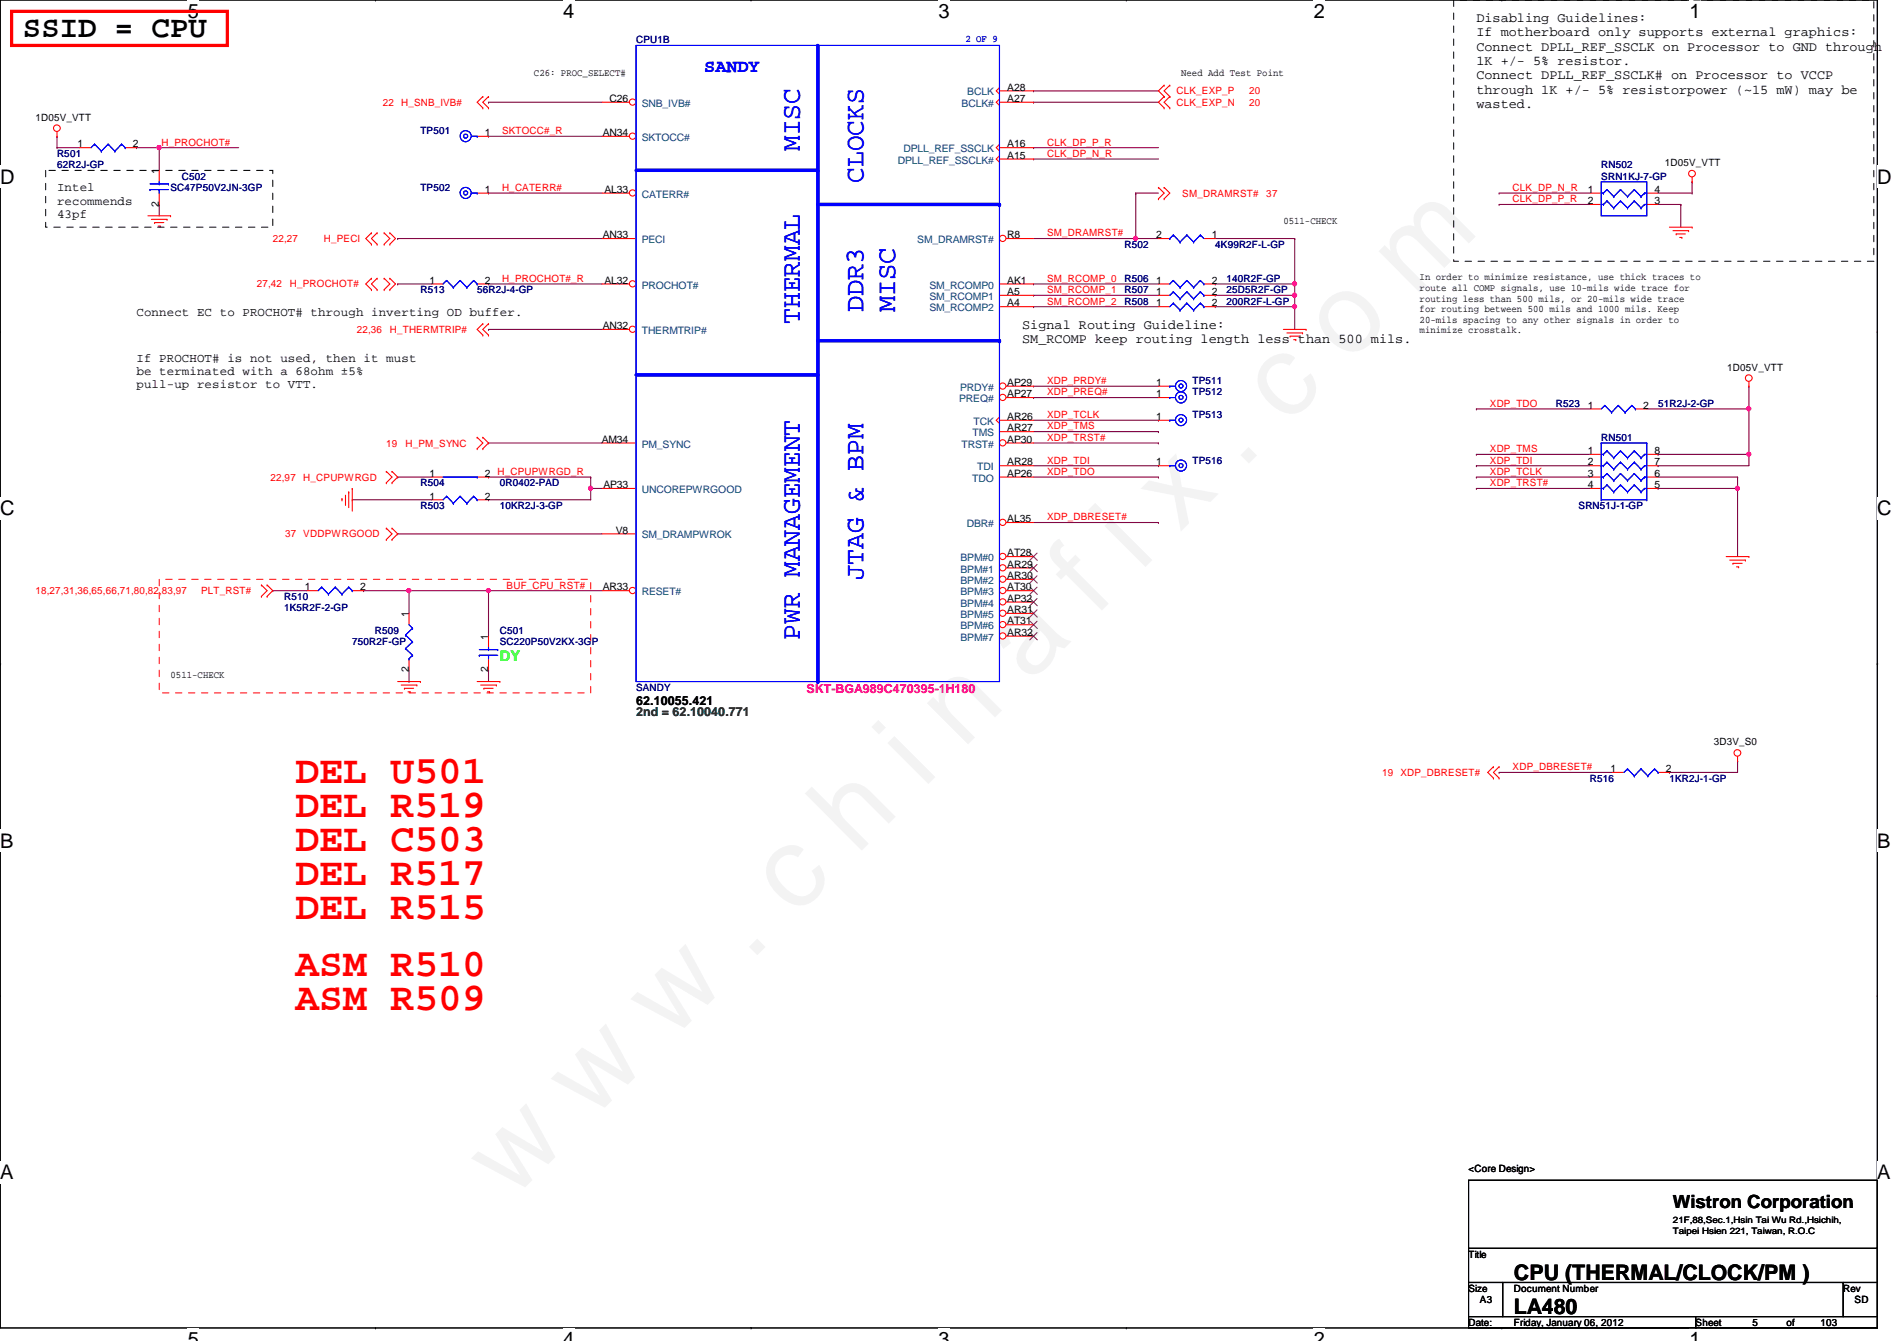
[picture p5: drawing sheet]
<svg xmlns="http://www.w3.org/2000/svg" width="297mm" height="210mm" viewBox="0 0 297 210" stroke-linecap="round" stroke-linejoin="round" font-family="sans-serif">
<path d="M0 0h294v207.9h-294z" fill="none" stroke="#000" stroke-width=".17"/>
<g fill="#fff">
<path d="M29.4 0h1.8v3.5h-1.8z"/>
<path d="M29.4 207.9h1.8v2h-1.8z"/>
</g>
<path d="M58.8 0h.1M58.8 207.9h.1" fill="none" stroke="#000" stroke-width=".17"/>
<g fill="#fff">
<path d="M88.2 0h1.7v3.5h-1.7z"/>
<path d="M88.2 207.9h1.7v2h-1.7z"/>
</g>
<path d="M117.6 0h.1M117.6 207.9h.1" fill="none" stroke="#000" stroke-width=".17"/>
<g fill="#fff">
<path d="M147 0h1.7v3.5h-1.7z"/>
<path d="M147 207.9h1.7v2h-1.7z"/>
</g>
<path d="M176.4 0h.1M176.4 207.9h.1" fill="none" stroke="#000" stroke-width=".17"/>
<g fill="#fff">
<path d="M205.7 0h1.8v3.5h-1.8z"/>
<path d="M205.7 207.9h1.8v2h-1.8z"/>
</g>
<path d="M235.2 0h.1M235.2 207.9h.1" fill="none" stroke="#000" stroke-width=".17"/>
<g fill="#fff">
<path d="M264.5 0h1.8v3.5h-1.8z"/>
<path d="M264.5 207.9h1.8v2h-1.8z"/>
<path d="M0 26h2.3v3.4h-2.3z"/>
<path d="M294 26h2.2v3.4h-2.2z"/>
<path d="M0 77.9h2.3v3.5h-2.3z"/>
<path d="M294 77.9h2.2v3.5h-2.2z"/>
</g>
<path d="M0 51.9h.1M294 51.9h.1" fill="none" stroke="#000" stroke-width=".17"/>
<g fill="#fff">
<path d="M0 129.9h2.1v3.4h-2.1z"/>
<path d="M294 129.9h2v3.4h-2z"/>
</g>
<path d="M0 103.9h.1M294 103.9h.1" fill="none" stroke="#000" stroke-width=".17"/>
<path d="M0 103.9h.1M294 103.9h.1" fill="none" stroke="#000" stroke-width=".16"/>
<g fill="#fff">
<path d="M0 181.8h2.1v3.5h-2.1z"/>
<path d="M294 181.8h2v3.5h-2z"/>
</g>
<path d="M0 155.9h.1M294 155.9h.1" fill="none" stroke="#000" stroke-width=".17"/>
<g fill="none" stroke="#800040" stroke-width=".17">
<path d="M76.5 16h.1M76.5 16h17.8M161.8 14.2h.1M161.8 16h.1M161.8 16h19.6M161.8 14.2h19.6M62.3 37.3h.1M62.3 37.3h32M76.5 21.3h.1M76.5 21.3h17.8M62.3 44.4h.1M62.3 44.4h5.3"/>
<path d="M62.3 74.7h.1M62.3 74.7h5.3M231.2 76.5h17.8M272.1 76.5h.1M272.1 76.5v10.6"/>
</g>
<circle cx="272" cy="76.4" r=".32" fill="#f0f"/>
<circle cx="272" cy="76.4" r=".32" fill="none" stroke="#f0f" stroke-width=".17"/>
<g fill="none" stroke="#800040" stroke-width=".17">
<path d="M8.9 23.1h.1M8.9 21.3h.1M8.9 23.1h3.6M8.9 21.3v1.8M24.9 23.1h.1M24.9 32h.1M24.9 23.1h12.5M24.9 23.1v3.6M24.9 32v1.8M161.8 23.1h.1M161.8 23.1h19.6M42.7 92.5h.1"/>
<path d="M42.7 92.5h5.3M56.9 92.5h.1M56.9 92.5h7.1M62.3 83.6h.1M62.3 83.6h32M64 92.5h.1M64 92.5v3.5M272.1 119.1h.1M272.1 119.1v1.8h-10.7M234.7 120.9h17.8M261.4 120.9h.1"/>
</g>
<circle cx="24.9" cy="23.1" r=".32" fill="#f0f"/>
<circle cx="24.9" cy="23.1" r=".32" fill="none" stroke="#f0f" stroke-width=".17"/>
<path d="M21.4 23.1h.1M21.4 23.1h3.5M55.2 78.2h.1M55.2 78.2h12.4M64 92.5h.1M64 92.5h12.5" fill="none" stroke="#800040" stroke-width=".17"/>
<circle cx="64" cy="92.4" r=".32" fill="#f0f"/>
<circle cx="64" cy="92.4" r=".32" fill="none" stroke="#f0f" stroke-width=".17"/>
<path d="M259.6 71.1h.1M259.6 71.1h14.3" fill="none" stroke="#800040" stroke-width=".17"/>
<circle cx="273.8" cy="71.1" r=".32" fill="#f0f"/>
<circle cx="273.8" cy="71.1" r=".32" fill="none" stroke="#f0f" stroke-width=".17"/>
<g fill="none" stroke="#800040" stroke-width=".17">
<path d="M234.7 30.2h14.3M234.7 32h14.3M259.6 30.2h5.4M259.6 32h3.6M263.2 32h.1M263.2 32v3.6M265 28.4h.1M265 30.2h.1M265 28.4v1.8M273.9 64h.1M273.9 64v7.1M64 106.7h.1"/>
<path d="M64 104.9v1.8"/>
</g>
<circle cx="273.8" cy="64" r=".32" fill="#f0f"/>
<circle cx="273.8" cy="64" r=".32" fill="none" stroke="#f0f" stroke-width=".17"/>
<g fill="none" stroke="#800040" stroke-width=".17">
<path d="M231.2 72.9h17.8M231.2 64h17.8M231.2 71.1h17.8M231.2 74.7h17.8M257.8 64h16.1M259.6 72.9h.1M259.6 76.5h.1M259.6 76.5h12.5M259.6 74.7h12.5M272.1 74.7h.1M272.1 76.5h.1M272.1 74.7v1.8"/>
<path d="M273.9 71.1h.1M273.9 64h.1M273.9 60.5h.1M273.9 71.1v1.8h-14.3M273.9 60.5v3.5"/>
</g>
<g fill="none" stroke="#f00" stroke-width=".17">
<path d="M75.6 15.1h.1M75.6 16.9h.1M75.6 15.1l-.9 .9 .9 .9M76.5 15.1h.1M76.5 16.9h.1M76.5 15.1l-.9 .9 .9 .9M156.5 15.5l-.5 .5 .5 .5M156.5 16h5.3M156.5 13.7l-.5 .5 .5 .5M156.5 14.2h5.3M182.3 13.3h.1M182.3 15.1h.1"/>
<path d="M182.3 16.9h.1M182.3 13.3l-.9 .9 .9 .9M182.3 15.1l-.9 .9 .9 .9M183.2 15.1h.1M183.2 13.3h.1M183.2 16.9h.1M183.2 13.3l-.9 .9 .9 .9M183.2 15.1l-.9 .9 .9 .9M8.9 21.3h.1M8.9 20.6v.7M12.5 23.1h1.8M19.6 23.1h1.8"/>
<path d="M23.2 33.8h3.5M23.7 34.3h2.5M24.2 34.8h.1M24.2 34.8h1.5M24.8 35.4h.3M25.1 35.4h.1M26.2 34.3h.1M26.7 33.8h.1M58.2 38.2h.1M58.2 36.4h.1M58.2 36.4l-.9 .9 .9 .9M59.1 36.4h.1"/>
<path d="M59.1 38.2h.1M59.1 36.4l-.9 .9 .9 .9M60.2 38.2h.1M60.2 36.4h.1M60.2 36.4l.8 .9-.8 .9M61 38.2h.1M61 36.4h.1M61 36.4l.9 .9-.9 .9M156.5 23.1h5.3M156.5 22.6l-.5 .5 .5 .5M249 30.2h1.7M249 32h1.7"/>
<path d="M257.8 30.2h1.8M257.8 32h1.8M261.4 35.6h3.6M262 36.1h2.4M262.5 36.6h.1M262.5 36.6h1.4M263 37.2h.4M263.4 37.2h.1M264.4 36.1h.1M265 35.6h.1M265 28.4h.1M265 27.7v.7"/>
<path d="M58.2 45.3h.1M58.2 43.6h.1M58.2 43.6l-.9 .8 .9 .9M59.1 43.6h.1M59.1 45.3h.1M59.1 43.6l-.9 .8 .9 .9M60.2 45.3h.1M60.2 43.6h.1M60.2 43.6l.8 .8-.8 .9M61 45.3h.1M61 43.6h.1M61 43.6l.9 .8-.9 .9"/>
<path d="M273.9 59.7v.8M53.5 78.1h.1M53.5 78.1v.3M54.1 79h.1M54.1 77.5v1.5M54.6 77h.1M54.6 77v2.5M55.2 76.5h.1M55.2 76.5v3.5M60.5 75.6h.1M60.5 73.8h.1M60.5 73.8l.9 .9-.9 .9"/>
<path d="M61.4 73.8h.1M61.4 75.6h.1M61.4 73.8l.9 .9-.9 .9M273.9 60.5h.1M40.9 93.3h.1M40.9 91.6h.1M40.9 91.6l.9 .9-.9 .8M41.8 91.6h.1M41.8 93.3h.1M41.8 91.6l.9 .9-.9 .8M60.5 84.5h.1M60.5 82.7h.1"/>
<path d="M60.5 82.7l.9 .9-.9 .9M61.4 82.7h.1M61.4 84.5h.1M61.4 82.7l.9 .9-.9 .9M270.3 87.1h3.6M270.8 87.7h2.5M271.4 88.2h.1M271.4 88.2h1.4M271.9 88.7h.3M272.2 88.7h.1M273.3 87.7h.1M273.9 87.1h.1"/>
<path d="M62.3 106.7h3.5M62.8 107.2h2.5M63.3 107.7h.1M63.3 107.7h1.5M63.9 108.3h.3M64.2 108.3h.1M65.3 107.2h.1M65.8 106.7h.1M272.1 119.1h.1M272.1 118.4v.7M252.5 120.9h1.8M259.6 120.9h1.8"/>
<circle cx="8.9" cy="20.1" r=".52"/>
<circle cx="264.9" cy="27.2" r=".52"/>
<circle cx="273.8" cy="59.2" r=".52"/>
<circle cx="272.1" cy="117.9" r=".52"/>
</g>
<path d="M230 184.7h64v10.7h-64zM230 195.4h64v5.3h-64zM230 200.7h5.3v5.4h-5.3zM230 206.1h35.5v1.8h-35.5zM235.3 200.7h53.3v5.4h-53.3zM265.5 206.1h28.5v1.8h-28.5zM288.6 200.7h5.4v5.4h-5.4z" fill="none" stroke="#000" stroke-width=".17"/>
<path d="M1.8 1.8h33.8v5.3h-33.8z" fill="none" stroke="#f00" stroke-width=".51"/>
<path d="M227.6 0h65.8v40.9h-65.8zM7.2 26.7h35.5v8.9h-35.5z" fill="none" stroke="#000" stroke-width=".16" stroke-dasharray="1 1 1 1 1 1 1 1"/>
<path d="M24.9 90.7h67.6v17.8h-67.6z" fill="none" stroke="#f00" stroke-width=".16" stroke-dasharray="1 1 1 1 1 1 1 1"/>
<g fill="none" stroke="#00f" stroke-width=".17">
<path d="M14.8 22.6h.1M14.8 22.6l-.5 .5M14.8 22.6l1.1 1.1M15.9 23.7h.1M16.9 22.6h.1M16.9 22.6l-1 1.1M16.9 22.6l1.1 1.1M18 23.7h.1M19 22.6h.1M19 22.6l-1 1.1M19 22.6l.6 .5M19.6 23.1h.1"/>
<path d="M250.7 28.4h7.1v5.4h-7.1zM250.7 32h.1M250.7 30.2h.4M250.7 32h.4M251.1 30.2h.1M251.1 32h.1M251.6 29.7h.1M251.6 31.5h.1M251.6 29.7l-.5 .5M251.6 29.7l1.1 1.1M251.6 31.5l1.1 1.1M251.6 31.5l-.5 .5"/>
<path d="M252.7 30.8h.1M252.7 32.6h.1M253.7 29.7h.1M253.7 31.5h.1M253.7 29.7l-1 1.1M253.7 29.7l1.1 1.1M253.7 31.5l1.1 1.1M253.7 31.5l-1 1.1M254.8 30.8h.1M254.8 32.6h.1M255.9 29.7h.1M255.9 31.5h.1"/>
<path d="M255.9 29.7l-1.1 1.1M255.9 29.7l1.1 1.1M255.9 31.5l1.1 1.1M255.9 31.5l-1.1 1.1M257 30.8h.1M257 32.6h.1M257.5 30.2h.1M257.5 32h.1M257.5 30.2h.3M257.5 30.2l-.5 .6M257.5 32h.3M257.5 32l-.5 .6"/>
<path d="M257.8 30.2h.1M254.8 120.4h.1M254.8 120.4l-.5 .5M254.8 120.4l1.1 1.1M255.9 121.5h.1M257 120.4h.1M257 120.4l-1.1 1.1M257 120.4l1 1.1M258 121.5h.1M259.1 120.4h.1M259.1 120.4l-1.1 1.1M259.1 120.4l.5 .5"/>
<path d="M259.6 120.9h.1"/>
</g>
<circle cx="99.1" cy="21.3" r=".5" fill="#fff"/>
<g fill="none" stroke="#f00" stroke-width=".17">
<path d="M94.3 21.3h4.2"/>
<circle cx="99.1" cy="21.3" r=".5"/>
</g>
<circle cx="99.1" cy="16" r=".5" fill="#fff"/>
<g fill="none" stroke="#f00" stroke-width=".17">
<path d="M94.3 16h4.2M24.9 26.7v1.7M24.9 30.2v1.8M74.7 21.3h1.8M249 64h1.7M249 71.1h1.7M249 72.9h1.7M249 74.7h1.7M249 76.5h1.7M256.1 64h1.7M257.8 71.1h1.8M257.8 72.9h1.8"/>
<path d="M257.8 74.7h1.8M257.8 76.5h1.8M48 92.5h1.8M55.2 92.5h1.7M64 96v1.8M64 103.1v1.8"/>
<circle cx="99.1" cy="16" r=".5"/>
</g>
<g fill="none" stroke="#00f" stroke-width=".17">
<path d="M99.6 7.1h56.9v99.6h-56.9zM23.5 29.7h.1M23.5 28.8h2.9M23.5 29.7h2.9M24.9 28.8h.1M24.9 29.7h.1M24.9 28.4v.4M24.9 29.7v.5M26.4 28.8h.1M73.8 21.3h.9M74.7 21.3h.1M250.7 72.9h.1"/>
<path d="M250.7 76.5h.1M250.7 69.3h.1M250.7 78.2h.1M250.7 71.1h.4M250.7 72.9h.4M250.7 74.7h.4M250.7 76.5h.4M250.7 78.2h7.1M250.7 69.3h7.1M250.7 69.3v8.9M251.1 71.1h.1M251.1 72.9h.1"/>
<path d="M251.1 74.7h.1M251.1 76.5h.1M251.3 63.5h.1M251.3 63.5l-.6 .5M251.3 63.5l1 1.1M251.6 70.6h.1M251.6 72.3h.1M251.6 74.1h.1M251.6 75.9h.1M251.6 70.6l-.5 .5M251.6 70.6l1.1 1.1M251.6 72.3l1.1 1.1"/>
<path d="M251.6 72.3l-.5 .6M251.6 74.1l-.5 .6M251.6 74.1l1.1 1.1M251.6 75.9l1.1 1.1M251.6 75.9l-.5 .6M252.3 64.6h.1M252.7 71.7h.1M252.7 73.4h.1M252.7 75.2h.1M252.7 77h.1M253.4 63.5h.1M253.4 63.5l-1.1 1.1"/>
<path d="M253.4 63.5l1.1 1.1M253.7 70.6h.1M253.7 72.3h.1M253.7 74.1h.1M253.7 75.9h.1M253.7 70.6l-1 1.1M253.7 70.6l1.1 1.1M253.7 72.3l1.1 1.1M253.7 72.3l-1 1.1M253.7 74.1l-1 1.1M253.7 74.1l1.1 1.1M253.7 75.9l1.1 1.1"/>
<path d="M253.7 75.9l-1 1.1M254.5 64.6h.1M254.8 71.7h.1M254.8 73.4h.1M254.8 75.2h.1M254.8 77h.1M255.5 63.5h.1M255.5 63.5l-1 1.1M255.5 63.5l.6 .5M255.9 70.6h.1M255.9 72.3h.1M255.9 74.1h.1"/>
<path d="M255.9 75.9h.1M255.9 70.6l-1.1 1.1M255.9 70.6l1.1 1.1M255.9 72.3l1.1 1.1M255.9 72.3l-1.1 1.1M255.9 74.1l-1.1 1.1M255.9 74.1l1.1 1.1M255.9 75.9l1.1 1.1M255.9 75.9l-1.1 1.1M256.1 64h.1M257 71.7h.1M257 73.4h.1"/>
<path d="M257 75.2h.1M257 77h.1M257.5 71.1h.1M257.5 72.9h.1M257.5 74.7h.1M257.5 76.5h.1M257.5 71.1h.3M257.5 71.1l-.5 .6M257.5 72.9h.3M257.5 72.9l-.5 .5M257.5 74.7h.3M257.5 74.7l-.5 .5"/>
<path d="M257.5 76.5h.3M257.5 76.5l-.5 .5M257.8 71.1h.1M257.8 74.7h.1M257.8 78.2h.1M257.8 69.3h.1M257.8 69.3v8.9M50.4 91.9h.1M50.4 91.9l-.6 .6M50.4 91.9l1 1.1M51.4 93h.1M52.5 91.9h.1"/>
<path d="M52.5 91.9l-1.1 1.1M52.5 91.9l1 1.1M53.5 93h.1M54.6 91.9h.1M54.6 91.9l-1.1 1.1M54.6 91.9l.6 .6M55.2 92.5h.1M63.5 99.4h.1M63.5 99.4l1.1 1.1M64 97.8l.6 .5M64.6 98.3h.1M64.6 98.3l-1.1 1.1"/>
<path d="M63.5 101.5h.1M63.5 101.5l1.1 1.1M64 103.1h.1M64.6 100.5h.1M64.6 102.6h.1M64.6 100.5l-1.1 1M64.6 102.6l-.6 .5"/>
<circle cx="72.9" cy="21.3" r=".32"/>
<circle cx="72.9" cy="21.3" r=".87"/>
</g>
<path d="M128.1 7.1v99.6M99.6 26.7h28.5M128.1 32h28.4M99.6 58.7h28.5M128.1 53.3h28.4" fill="none" stroke="#00f" stroke-width=".51"/>
<circle cx="272" cy="76.4" r=".32" fill="#f0f"/>
<circle cx="272" cy="76.4" r=".32" fill="none" stroke="#f0f" stroke-width=".17"/>
<circle cx="24.9" cy="23.1" r=".32" fill="#f0f"/>
<circle cx="24.9" cy="23.1" r=".32" fill="none" stroke="#f0f" stroke-width=".17"/>
<circle cx="64" cy="92.4" r=".32" fill="#f0f"/>
<circle cx="64" cy="92.4" r=".32" fill="none" stroke="#f0f" stroke-width=".17"/>
<circle cx="273.8" cy="71.1" r=".32" fill="#f0f"/>
<circle cx="273.8" cy="71.1" r=".32" fill="none" stroke="#f0f" stroke-width=".17"/>
<circle cx="273.8" cy="64" r=".32" fill="#f0f"/>
<circle cx="273.8" cy="64" r=".32" fill="none" stroke="#f0f" stroke-width=".17"/>
<text font-size="17.6" fill="#f0f" x="80.1" y="188" transform="rotate(-45 80.1 188)">w w w . c h i n a f i x . c o m</text>
<g font-size="6.2" fill="#f00">
<text x="46.3" y="122.6">DEL U501</text>
<text x="46.3" y="127.9">DEL R519</text>
<text x="46.3" y="133.2">DEL C503</text>
<text x="46.3" y="138.6">DEL R517</text>
<text x="46.3" y="143.9">DEL R515</text>
<text x="46.3" y="152.8">ASM R510</text>
<text x="46.3" y="158.1">ASM R509</text>
</g>
<text font-size="4.8" x="3.6" y="5.8">SSID = CPU</text>
<g font-size="4.2" fill="#00f">
<text x="125.3" y="23.7" transform="rotate(-90 125.3 23.7)">MISC</text>
<text x="135.2" y="28.6" transform="rotate(-90 135.2 28.6)">CLOCKS</text>
<text x="125.3" y="50.7" transform="rotate(-90 125.3 50.7)">THERMAL</text>
<text x="135.2" y="48.9" transform="rotate(-90 135.2 48.9)">DDR3</text>
<text x="140.2" y="48.9" transform="rotate(-90 140.2 48.9)">MISC</text>
<text x="135.2" y="90.8" transform="rotate(-90 135.2 90.8)">JTAG &amp; BPM</text>
<text x="125.3" y="100.1" transform="rotate(-90 125.3 100.1)">PWR MANAGEMENT</text>
</g>
<g font-size="3.3">
<text x="237.1" y="200.3">CPU (THERMAL/CLOCK/PM )</text>
<text x="237.1" y="205.7">LA480</text>
</g>
<g font-size="3.1">
<text x="29.4" y="2.8">5</text>
<text x="88.2" y="2.8">4</text>
<text x="147" y="2.8">3</text>
<text x="205.7" y="2.8">2</text>
<text x="264.5" y="2.8">1</text>
<text x="0" y="28.7">D</text>
<text x="294" y="28.7">D</text>
<text x="0" y="80.7">C</text>
<text x="294" y="80.7">C</text>
<text x="0" y="132.7">B</text>
<text x="294" y="132.7">B</text>
<text x="0" y="184.6">A</text>
<text x="294" y="184.6">A</text>
<text x="29.4" y="210.7">5</text>
<text x="88.2" y="210.7">4</text>
<text x="147" y="210.7">3</text>
<text x="205.7" y="210.7">2</text>
<text x="264.5" y="210.7">1</text>
</g>
<text font-size="2.8" fill="#00f" x="110.3" y="11.3">SANDY</text>
<text font-size="2.8" x="262" y="189.1">Wistron Corporation</text>
<text font-size="2.3" fill="#0f0" x="78.3" y="103.5">DY</text>
<g font-size="2.1">
<text x="231.2" y="3.4">Disabling Guidelines:</text>
<text x="231.2" y="5.7">If motherboard only supports external graphics:</text>
<text x="231.2" y="7.9">Connect DPLL_REF_SSCLK on Processor to GND through</text>
<text x="231.2" y="10.2">1K +/- 5% resistor.</text>
<text x="231.2" y="12.4">Connect DPLL_REF_SSCLK# on Processor to VCCP</text>
<text x="231.2" y="14.6">through 1K +/- 5% resistorpower (~15 mW) may be</text>
<text x="231.2" y="16.9">wasted.</text>
<text x="160.1" y="51.4">Signal Routing Guideline:</text>
<text x="160.1" y="53.7">SM_RCOMP keep routing length less than 500 mils.</text>
</g>
<g font-size="1.9">
<text x="8.9" y="30">Intel</text>
<text x="8.9" y="32">recommends</text>
<text x="8.9" y="34.1">43pf</text>
<text x="21.4" y="49.5">Connect EC to PROCHOT# through inverting OD buffer.</text>
<text x="21.4" y="56.6">If PROCHOT# is not used, then it must</text>
<text x="21.4" y="58.7">be terminated with a 68ohm ±5%</text>
<text x="21.4" y="60.8">pull-up resistor to VTT.</text>
<text x="99.6" y="110.3">62.10055.421</text>
</g>
<text font-size="1.9" fill="#008000" x="99.6" y="112.1">2nd = 62.10040.771</text>
<text font-size="1.9" fill="#f0f" x="126.3" y="108.5">SKT-BGA989C470395-1H180</text>
<g font-size="1.6">
<text x="83.6" y="11.9">C26: PROC_SELECT#</text>
<text x="185" y="11.9">Need Add Test Point</text>
<text x="95.5" y="16">C26</text>
<text x="157.7" y="16">A27</text>
<text x="157.7" y="14.2">A28</text>
<text x="5.5" y="18.9">1D05V_VTT</text>
<text x="12.1" y="23.1">1</text>
<text x="20.8" y="23.1">2</text>
<text x="75.9" y="21.3">1</text>
<text x="94.4" y="21.3">AN34</text>
<text x="157.7" y="23.1">A16</text>
<text x="24.9" y="27.2" transform="rotate(-90 24.9 27.2)">1</text>
<text x="157.7" y="24.8">A15</text>
<text x="260.7" y="26">1D05V_VTT</text>
<text x="24.9" y="32.3" transform="rotate(-90 24.9 32.3)">2</text>
<text x="75.9" y="30.2">1</text>
<text x="94.7" y="30.2">AL33</text>
<text x="201" y="35">0511-CHECK</text>
<text x="248.6" y="30.2">1</text>
<text x="248.6" y="32">2</text>
<text x="259.1" y="32">3</text>
<text x="259.1" y="30.2">4</text>
<text x="94.4" y="37.3">AN33</text>
<text x="157.7" y="37.3">R8</text>
<text x="181.1" y="37.3">2</text>
<text x="189.7" y="37.3">1</text>
<text x="67.3" y="44.4">1</text>
<text x="75.9" y="44.4">2</text>
<text x="94.7" y="44.4">AL32</text>
<text x="157.7" y="46.2">A5</text>
<text x="157.7" y="48">A4</text>
<text x="157.7" y="44.4">AK1</text>
<text x="181.1" y="44.4">1</text>
<text x="181.1" y="48">1</text>
<text x="181.1" y="46.2">1</text>
<text x="189.7" y="44.4">2</text>
<text x="189.7" y="48">2</text>
<text x="189.7" y="46.2">2</text>
<text x="222.3" y="43.9">In order to minimize resistance, use thick traces to</text>
<text x="222.3" y="45.6">route all COMP signals, use 10-mils wide trace for</text>
<text x="222.3" y="47.2">routing less than 500 mils, or 20-mils wide trace</text>
<text x="94.4" y="51.5">AN32</text>
<text x="222.3" y="48.9">for routing between 500 mils and 1000 mils. Keep</text>
<text x="222.3" y="50.5">20-mils spacing to any other signals in order to</text>
<text x="222.3" y="52.2">minimize crosstalk.</text>
<text x="270.5" y="58">1D05V_VTT</text>
<text x="157.7" y="60.4">AP29</text>
<text x="157.7" y="62.2">AP27</text>
<text x="157.7" y="65.7">AR26</text>
<text x="181.1" y="65.7">1</text>
<text x="181.1" y="62.2">1</text>
<text x="181.1" y="60.4">1</text>
<text x="248.6" y="64">1</text>
<text x="257.3" y="64">2</text>
<text x="94.2" y="69.3">AM34</text>
<text x="157.7" y="67.5">AR27</text>
<text x="157.7" y="69.3">AP30</text>
<text x="248.6" y="71.1">1</text>
<text x="259.1" y="71.1">8</text>
<text x="67.3" y="74.6">1</text>
<text x="75.9" y="74.6">2 H_CPUPWRGD_R</text>
<text x="94.5" y="76.4">AP33</text>
<text x="157.7" y="72.9">AR28</text>
<text x="157.7" y="74.6">AP26</text>
<text x="181.1" y="72.9">1</text>
<text x="248.6" y="72.9">2</text>
<text x="248.6" y="74.6">3</text>
<text x="248.6" y="76.4">4</text>
<text x="259.1" y="76.4">5</text>
<text x="259.1" y="74.6">6</text>
<text x="259.1" y="72.9">7</text>
<text x="67.3" y="78.2">1</text>
<text x="75.9" y="78.2">2</text>
<text x="96.4" y="83.5">V8</text>
<text x="157.7" y="81.7">AL35</text>
<text x="157.7" y="87.1">AT28</text>
<text x="157.7" y="88.9">AR29</text>
<text x="47.7" y="92.4">1</text>
<text x="56.4" y="92.4">2</text>
<text x="94.4" y="92.4">AR33</text>
<text x="157.7" y="90.6">AR30</text>
<text x="157.7" y="92.4">AT30</text>
<text x="157.7" y="94.2">AP32</text>
<text x="157.7" y="96">AR31</text>
<text x="64" y="96.6" transform="rotate(-90 64 96.6)">1</text>
<text x="76.5" y="100.1" transform="rotate(-90 76.5 100.1)">1</text>
<text x="157.7" y="97.7">AT31</text>
<text x="157.7" y="99.5">AR32</text>
<text x="26.7" y="106.1">0511-CHECK</text>
<text x="64" y="105.2" transform="rotate(-90 64 105.2)">2</text>
<text x="76.5" y="105.2" transform="rotate(-90 76.5 105.2)">2</text>
<text x="268.3" y="116.7">3D3V_S0</text>
<text x="252.2" y="120.9">1</text>
<text x="260.9" y="120.9">2</text>
<text x="230" y="183.5">&lt;Core Design&gt;</text>
<text x="230" y="196.8">Title</text>
<text x="230" y="202.2">Size</text>
<text x="231.7" y="204">A3</text>
<text x="237.1" y="202.2">Document Number</text>
<text x="288.6" y="202.2">Rev</text>
<text x="290.4" y="204">SD</text>
<text x="230" y="207.5">Date:</text>
<text x="237.1" y="207.5">Friday, January 06, 2012</text>
<text x="265.5" y="207.5">Sheet</text>
<text x="274.4" y="207.5">5</text>
<text x="279.7" y="207.5">of</text>
<text x="285.1" y="207.5">103</text>
</g>
<g font-size="1.6" fill="#000080">
<text x="99.6" y="6.8">CPU1B</text>
<text x="65.8" y="21">TP501</text>
<text x="8.9" y="24.6">R501</text>
<text x="8.9" y="26.3">62R2J-GP</text>
<text x="26.7" y="29.9">SC47P50V2JN-3GP</text>
<text x="28.5" y="28.1">C502</text>
<text x="65.8" y="29.9">TP502</text>
<text x="250.7" y="26.3">RN502</text>
<text x="250.7" y="28.1">SRN1KJ-7-GP</text>
<text x="176.1" y="38.8">R502</text>
<text x="190.3" y="38.8">4K99R2F-L-GP</text>
<text x="65.8" y="45.9">R513</text>
<text x="74.7" y="45.9">56R2J-4-GP</text>
<text x="176.1" y="44.1">R506</text>
<text x="176.1" y="47.7">R508</text>
<text x="176.1" y="45.9">R507</text>
<text x="192.1" y="44.1">140R2F-GP</text>
<text x="192.1" y="47.7">200R2F-L-GP</text>
<text x="192.1" y="45.9">25D5R2F-GP</text>
<text x="186.7" y="65.4">TP513</text>
<text x="186.7" y="61.9">TP512</text>
<text x="186.7" y="60.1">TP511</text>
<text x="243.6" y="63.7">R523</text>
<text x="259.6" y="63.7">51R2J-2-GP</text>
<text x="250.7" y="69">RN501</text>
<text x="65.8" y="76.1">R504</text>
<text x="78.3" y="76.1">0R0402-PAD</text>
<text x="186.7" y="72.6">TP516</text>
<text x="65.8" y="79.7">R503</text>
<text x="78.3" y="79.7">10KR2J-3-GP</text>
<text x="247.2" y="79.7">SRN51J-1-GP</text>
<text x="44.5" y="93.9">R510</text>
<text x="44.5" y="95.7">1K5R2F-2-GP</text>
<text x="55.2" y="101">750R2F-GP</text>
<text x="58.7" y="99.2">R509</text>
<text x="78.3" y="99.2">C501</text>
<text x="78.3" y="101">SC220P50V2KX-3GP</text>
<text x="99.6" y="108.1">SANDY</text>
<text x="249" y="122.3">R516</text>
<text x="261.4" y="122.3">1KR2J-1-GP</text>
</g>
<text font-size="1.6" fill="#00f" x="151.2" y="6.6">2 OF 9</text>
<g font-size="1.6" fill="#f00">
<text x="59.9" y="16.6">22</text>
<text x="62.8" y="16.6">H_SNB_IVB#</text>
<text x="184.2" y="14.8">CLK_EXP_P</text>
<text x="184.2" y="16.6">CLK_EXP_N</text>
<text x="195.6" y="14.8">20</text>
<text x="195.6" y="16.6">20</text>
<text x="25.3" y="22.8">H_PROCHOT#</text>
<text x="78.6" y="21">SKTOCC#_R</text>
<text x="164" y="22.8">CLK_DP_P_R</text>
<text x="78.6" y="29.9">H_CATERR#</text>
<text x="164" y="24.6">CLK_DP_N_R</text>
<text x="236.9" y="29.9">CLK_DP_N_R</text>
<text x="185.1" y="30.8">SM_DRAMRST#</text>
<text x="198.3" y="30.8">37</text>
<text x="236.9" y="31.7">CLK_DP_P_R</text>
<text x="42.7" y="37.9">22,27</text>
<text x="50.7" y="37.9">H_PECI</text>
<text x="164" y="37">SM_DRAMRST#</text>
<text x="40.2" y="45">27,42</text>
<text x="45.4" y="45">H_PROCHOT#</text>
<text x="78.6" y="44.1">H_PROCHOT#_R</text>
<text x="164" y="44.1">SM_RCOMP_0</text>
<text x="164" y="45.9">SM_RCOMP_1</text>
<text x="164" y="47.7">SM_RCOMP_2</text>
<text x="55.9" y="52.1">22,36</text>
<text x="61" y="52.1">H_THERMTRIP#</text>
<text x="164" y="61.9">XDP_PREQ#</text>
<text x="164" y="65.4">XDP_TCLK</text>
<text x="164" y="60.1">XDP_PRDY#</text>
<text x="233.3" y="63.7">XDP_TDO</text>
<text x="60.5" y="69.9">19</text>
<text x="63.5" y="69.9">H_PM_SYNC</text>
<text x="164" y="67.2">XDP_TMS</text>
<text x="164" y="69">XDP_TRST#</text>
<text x="233.3" y="70.8">XDP_TMS</text>
<text x="42.4" y="75.2">22,97</text>
<text x="47.5" y="75.2">H_CPUPWRGD</text>
<text x="164" y="72.6">XDP_TDI</text>
<text x="164" y="74.3">XDP_TDO</text>
<text x="233.3" y="76.1">XDP_TRST#</text>
<text x="233.3" y="72.6">XDP_TDI</text>
<text x="233.3" y="74.3">XDP_TCLK</text>
<text x="164" y="81.4">XDP_DBRESET#</text>
<text x="44.7" y="84.1">37 VDDPWRGOOD</text>
<text x="5.5" y="93">18,27,31,36,65,66,71,80,82,83,97</text>
<text x="31.5" y="93">PLT_RST#</text>
<text x="79.3" y="92.1">BUF_CPU_RST#</text>
<text x="216.4" y="121.5">19</text>
<text x="219.3" y="121.5">XDP_DBRESET#</text>
<text x="236.9" y="120.6">XDP_DBRESET#</text>
</g>
<g font-size="1.6" fill="#004080">
<text x="100.5" y="16.7">SNB_IVB#</text>
<text x="150.6" y="16.7">BCLK#</text>
<text x="151.5" y="14.9">BCLK</text>
<text x="100.5" y="22.1">SKTOCC#</text>
<text x="141.5" y="23.8">DPLL_REF_SSCLK</text>
<text x="140.6" y="25.6">DPLL_REF_SSCLK#</text>
<text x="100.5" y="30.9">CATERR#</text>
<text x="100.5" y="38.1">PECI</text>
<text x="143.6" y="38.1">SM_DRAMRST#</text>
<text x="100.5" y="45.2">PROCHOT#</text>
<text x="145.5" y="46.9">SM_RCOMP1</text>
<text x="145.5" y="45.2">SM_RCOMP0</text>
<text x="100.5" y="52.3">THERMTRIP#</text>
<text x="145.5" y="48.7">SM_RCOMP2</text>
<text x="150.2" y="62.9">PREQ#</text>
<text x="150.3" y="61.2">PRDY#</text>
<text x="100.5" y="70.1">PM_SYNC</text>
<text x="150.6" y="70.1">TRST#</text>
<text x="152.3" y="68.3">TMS</text>
<text x="152.4" y="66.5">TCK</text>
<text x="100.5" y="77.2">UNCOREPWRGOOD</text>
<text x="152.2" y="75.4">TDO</text>
<text x="153" y="73.6">TDI</text>
<text x="151.4" y="82.5">DBR#</text>
<text x="100.5" y="84.3">SM_DRAMPWROK</text>
<text x="150.4" y="87.8">BPM#0</text>
<text x="150.4" y="89.6">BPM#1</text>
<text x="100.5" y="93.2">RESET#</text>
<text x="150.4" y="91.4">BPM#2</text>
<text x="150.4" y="93.2">BPM#3</text>
<text x="150.4" y="95">BPM#4</text>
<text x="150.4" y="96.7">BPM#5</text>
<text x="150.4" y="98.5">BPM#6</text>
<text x="150.4" y="100.3">BPM#7</text>
</g>
<g font-size="1.4">
<text x="262" y="191.4">21F,88,Sec.1,Hsin Tai Wu Rd.,Hsichih,</text>
<text x="262" y="193.2">Taipei Hsien 221, Taiwan, R.O.C</text>
</g>
</svg>
